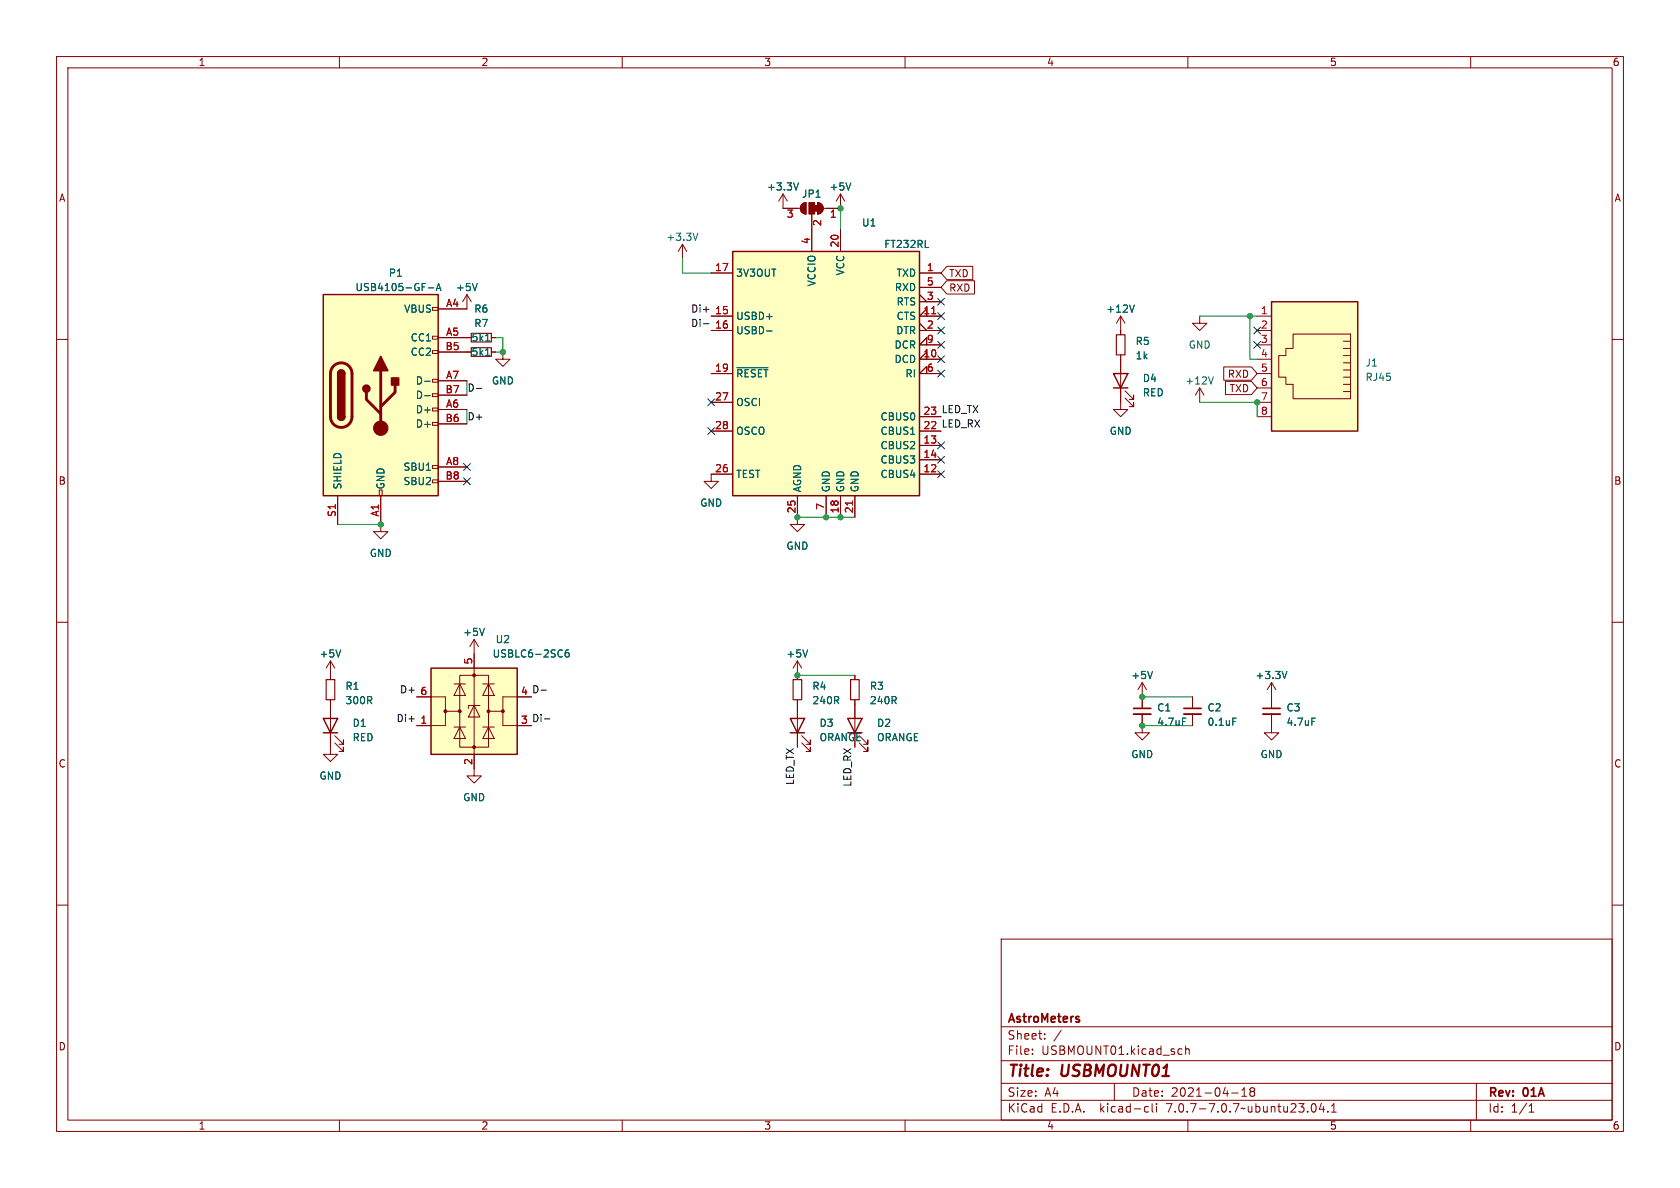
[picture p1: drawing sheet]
<svg xmlns="http://www.w3.org/2000/svg" width="297mm" height="210mm" viewBox="0 0 297 210" stroke-linecap="round" stroke-linejoin="round" font-family="sans-serif">
<g fill="none" stroke="#840000" stroke-width=".18">
<path d="M10 10h277v190h-277zM12 12h273v186h-273zM60 10v2M110 10v2M160 10v2M210 10v2M260 10v2M138.4 34.3l-.7 1.3M138.4 34.3v2.5h3.1M138.4 34.3l.8 1.3M141.8 36.1l.7-.3v2a1.02 1.02 0 0 1-.9-.6 1.02 1.02 0 0 1 .2-1.1zM143.5 37.8v6.7"/>
<path d="M144.5 35.8a1.02 1.02 0 0 1 1 1 1.02 1.02 0 0 1-1 1zM148.6 34.3v2.5h-3.1M148.6 34.3l-.8 1.3M148.6 34.3l.8 1.3M10 60h2M76.5 59.4h1v.5h-1zM76.5 54.4h1v.5h-1zM77.5 59.7h5.8M82.5 52.1v2.5h-5M82.5 52.1l-.7 1.2M82.5 52.1l.8 1.2M86.9 59.7h.7"/>
<path d="M120.6 43.2l-.7 1.3M120.6 43.2v2.5M120.6 43.2l.8 1.3M125.7 48.3h3.8M125.7 55.9h3.8M125.7 58.4h3.8M148.6 40.6v3.9M162.6 48.3h3.8M162.6 58.4h3.8M162.6 57.2l1.2 1.2M162.6 53.3h3.8M162.6 52.1l1.2 1.2"/>
<path d="M162.6 50.8h3.8M163.8 55.9v-1.3l-1.2 1.3h3.8M167.4 49.6h4.9v2.4h-4.9l-1-1.2zM167.4 47.1h4.6v2.3h-4.6l-1-1.1zM198.1 55.9l-.7 1.3M198.1 55.9v3.3M198.1 55.9l.8 1.3M212.1 55.9v1.3h1.3l-1.3 1.2-1.3-1.2h1.3M222.2 55.9h2.6M222.2 58.4h2.6M228.6 59.1h10.2v11.4h-10.2v-2.6h-1.3v-1.2h-1.2v-3.8h1.2v-1.3h1.3zM285 60h2"/>
<path d="M76.5 74.7h1v.5h-1zM76.5 72.1h1v.5h-1zM76.5 69.6h1v.5h-1zM76.5 67.1h1v.5h-1zM76.5 62h1v.5h-1zM77.5 62.2h5.8M77.5 72.4h5M77.5 67.3h5M77.5 74.9h5M77.5 69.9h5M86.9 62.2h.7M88.9 62.2v1.3h1.3l-1.3 1.3-1.3-1.3h1.3"/>
<path d="M125.7 66h3.8M125.7 76.2h3.8M125.7 71.1h3.8M162.6 78.7h3.8M162.6 76.2h3.8M162.6 73.7h3.8M163.8 63.5v-1.3l-1.2 1.3h3.8M163.8 66v-1.2l-1.2 1.2h3.8M163.8 61v-1.3l-1.2 1.3h3.8M198.1 62.7v9.7h1.3l-1.3 1.3-1.3-1.3h1.3M198.9 70.4l1.5 1.5v-.8v.8h-.8M198.9 69.1l1.5 1.5v-.7v.7h-.8"/>
<path d="M212.1 68.6l-.8 1.3M212.1 68.6v2.5M212.1 68.6l.8 1.3M216.3 64.9h4.9l1 1.1-1 1.2h-4.9zM216.6 67.4h4.6l1 1.2-1 1.2h-4.6zM222.2 63.5h2.6M222.2 66h2.6M222.2 73.7h2.6M222.2 71.1h2.6M222.2 61h2.6M222.2 68.6h2.6M237.5 60.3h1.3"/>
<path d="M237.5 61.6h1.3M237.5 62.9h1.3M237.5 64.1h1.3M237.5 65.4h1.3M237.5 66.7h1.3M237.5 67.9h1.3M237.5 69.2h1.3M59.7 87.6v5.1M67.1 86.6h.5v1h-.5zM67.3 87.6v6.4h1.3l-1.3 1.3-1.3-1.3h1.3M76.5 84.8h1v.5h-1zM76.5 82.3h1v.5h-1z"/>
<path d="M77.5 82.6h5M77.5 85.1h5M129.5 83.8h-3.8v1.3h1.3l-1.3 1.3-1.2-1.3h1.2M141 87.6v5.1h1.2l-1.2 1.3-1.3-1.3h1.3M146 87.6v3.8M148.6 87.6v3.8M151.1 87.6v3.8M162.6 83.8h3.8M162.6 81.3h3.8M10 110h2M58.4 116.8l-.7 1.3M58.4 116.8v3.3"/>
<path d="M58.4 116.8l.8 1.3M81.3 119.4h5.1v12.7h-5.1zM83.8 113v24.2h1.3l-1.3 1.2-1.3-1.2h1.3M83.8 113l-.7 1.3M83.8 113l.8 1.3M141 116.8v3.3M141 116.8l-.8 1.3M141 116.8l.7 1.3M151.1 119.4v.7M285 110h2M58.4 123.7v9.7h1.3l-1.3 1.2-1.3-1.2h1.3M59.2 131.3l1.5 1.5v-.7v.7h-.8"/>
<path d="M59.2 130l1.5 1.6v-.8v.8h-.8M73.7 123.2h5v2.5h2.6M78.7 125.7v2.6h-5M80.3 128.5h2M80.3 120.9h2M81.3 128.5l1 2.1h-2zM81.3 120.9l1 2h-2zM83.8 124.7l1 2h-2zM84.8 124.7h-2v.5M85.3 128.5h2.1M85.3 120.9h2.1M86.4 128.5l1 2.1h-2.1z"/>
<path d="M86.4 120.9l1 2h-2.1zM88.9 125.7v2.6h5.1M91.4 123.2h-2.5v2.5h-2.5M141 123.7v8.4M141.7 131.3l1.6 1.5v-.7v.7h-.8M141.7 130l1.6 1.6v-.8v.8h-.8M151.1 123.7v8.4M151.9 131.3l1.5 1.5v-.7v.7h-.7M151.9 130l1.5 1.6v-.8v.8h-.7M201.9 126.2v3.3h1.3l-1.3 1.3-1.2-1.3h1.2M201.9 120.7v4.5M201.9 120.7l-.7 1.2"/>
<path d="M201.9 120.7l.8 1.2M210.8 123.2v2M210.8 126.2v2.1M224.8 126.2v3.3h1.3l-1.3 1.3-1.3-1.3h1.3M224.8 120.7v4.5M224.8 120.7l-.8 1.2M224.8 120.7l.8 1.2M10 160h2M285 160h2M177 166h108v32h-108zM60 198v2M110 198v2"/>
<path d="M160 198v2M177 194.5h108M177 191.5h108M177 187.5h108M177 181.5h108M182.5 186.3v.1M182.5 185.5v.1M184.7 183.6v.1M184.7 182.8v.1M187.6 182.1l-1.3 2M197 191.5v3M202.6 195.6l.4 .1"/>
<path d="M203 196.5l-.4 .1M203.7 195.1v1.3l.2 .2M204.5 195.1v.1M204.5 195.6v1M208.8 185.4l.2 .1M209 186.3l-.2 .1M209.6 184.9v1.5M209.6 185.5l.2-.1 .4 .1v.9M210 198v2M217.7 193.2h1.2M219.5 193.8h.9M219.5 192.7l.5-.4v1.5"/>
<path d="M221.2 192.9l-.2 .3v.3l.2 .3 .5-.1 .1-.2-.1-.4-.2-.2M221.2 192.9l-.2-.2 .2-.4 .5 .1 .1 .2-.3 .3M221.2 192.9h.3M232 195.2l.2-.1a.81 .81 0 0 1 .6 .6 .81 .81 0 0 1-.3 .8l-.2 .1a.81 .81 0 0 1-.6-.6 .81 .81 0 0 1 .3-.8zM233.6 195l-.4 1.1h1M234 195.6v1M234.7 196.5v.1M235.4 196.6h.8M235.4 195.5l.4-.4v1.5M260 198v2M261 191.5v6.5M270.3 196.6h.9"/>
<path d="M270.3 195.5l.4-.4v1.5"/>
</g>
<g fill="none" stroke="#006464" stroke-width=".18">
<path d="M141.2 32.3l-.5 1.3M150.4 32.3l-.4 1.3M75.7 50.9h1M77.1 51.4l.4-1.3 .5 1.3M77.2 51h.6M84.4 50.1l-.5 1.3M123.4 41.2l-.5 1.3M135.5 58.5h1M163.6 43.8h.6M200.5 53.9l-.4 1.3M75.1 67.4h1M75.1 69.9h1"/>
<path d="M85.8 62.8h.8M85.8 60.3h.8M130.3 65h5.5M214.5 66.6l-.4 1.3M60.2 114.9l-.4 1.2M85.6 111.1l-.4 1.2M100.5 114.9h-.4a.85 .85 0 0 0 0 1.2l.5-.1v-.4l-.2-.2h-.4l-.1 .2M142.8 114.9l-.4 1.2M203.7 118.7l-.4 1.3M227.5 118.7l-.4 1.3M209.1 126.9h.6M217.9 126.9h.7"/>
<path d="M231.9 126.9h.6"/>
</g>
<path d="M83.3 58.9h3.6v1.6h-3.6zM197.4 59.2h1.5v3.5h-1.5zM83.3 61.5h3.6v1.5h-3.6zM57.7 120.1h1.5v3.6h-1.5zM140.2 120.1h1.5v3.6h-1.5zM150.4 120.1h1.5v3.6h-1.5z" fill="none" stroke="#840000" stroke-width=".2"/>
<g fill="#ffffc2" stroke="#ffffc2" stroke-width=".18">
<path d="M129.5 44.5h33.1v43.1h-33.1z"/>
<path d="M76.2 118.1h15.2v15.3h-15.2z"/>
<path d="M224.8 53.3h15.2v22.9h-15.2z"/>
<path d="M57.1 52.1h20.4v35.5h-20.4z"/>
</g>
<g fill="none" stroke="#840000" stroke-width=".25">
<path d="M57.1 52.1h20.4v35.5h-20.4zM129.5 44.5h33.1v43.1h-33.1zM224.8 53.3h15.2v22.9h-15.2zM59.7 73.7a.64 .64 0 0 0 .6 .6 .64 .64 0 0 0 .7-.6M59.7 66a.64 .64 0 0 1 .6-.6 .64 .64 0 0 1 .7 .6M196.8 66h2.6l-1.3 2.6zM196.8 68.6h2.6M76.2 118.1h15.2v15.3h-15.2zM57.1 127h2.6l-1.3 2.5zM57.1 129.5h2.6M139.7 127h2.5l-1.2 2.5zM139.7 129.5h2.5"/>
<path d="M149.9 127h2.5l-1.3 2.5z"/>
</g>
<path d="M164.7 55.5h.7M150.7 88.6v.7" fill="none" stroke="#a90000" stroke-width=".18"/>
<path d="M200.4 126.2h3.1M209.3 126.2h3M223.3 126.2h3" fill="none" stroke="#840000" stroke-width=".33"/>
<path d="M200.4 125.2h3.1M209.3 125.2h3M223.3 125.2h3" fill="none" stroke="#840000" stroke-width=".3"/>
<g fill="#840000" stroke="#840000" stroke-width=".18">
<path d="M144 36.3h.5v1h-.5z"/>
<path d="M144.5 35.8a1.02 1.02 0 0 1 1 1 1.02 1.02 0 0 1-1 1z"/>
<path d="M143 35.8h1v2h-1z"/>
<path d="M141.8 36.1l.7-.3v2a1.02 1.02 0 0 1-.9-.6 1.02 1.02 0 0 1 .2-1.1z"/>
<circle cx="78.7" cy="125.7" r=".25"/>
<circle cx="81.3" cy="125.7" r=".25"/>
<circle cx="83.8" cy="132.1" r=".25"/>
<circle cx="83.8" cy="119.4" r=".25"/>
<circle cx="86.4" cy="125.7" r=".25"/>
<circle cx="88.9" cy="125.7" r=".25"/>
<circle cx="67.3" cy="75.7" r="1.27"/>
</g>
<path d="M59 64.7a1.9 1.9 0 0 1 2.1-.4 1.9 1.9 0 0 1 1.1 1.7v7.7a1.91 1.91 0 0 1-1.9 1.9 1.91 1.91 0 0 1-1.9-1.9v-7.8l.2-.7zM64.8 69.3v1.3l2.5 2.6M67.3 65.5v10.2M69.8 68.1v1.2l-2.5 2.6" fill="none" stroke="#840000" stroke-width=".51"/>
<g fill="#840000" stroke="#840000" stroke-width=".25">
<path d="M59.7 73.7h1.3a.64 .64 0 0 1-.7 .6 .64 .64 0 0 1-.6-.6z"/>
<path d="M59.7 66h1.3v7.7h-1.3z"/>
<path d="M59.9 65.6a.64 .64 0 0 1 .7-.1 .64 .64 0 0 1 .4 .5h-1.3z"/>
<path d="M67.3 63l1.3 2.5h-2.6z"/>
<path d="M69.2 66.8h1.3v1.3h-1.3z"/>
<circle cx="64.8" cy="68.7" r=".63"/>
</g>
<path d="M124.4 57.2h.9M84.2 68.7h1M95.7 122h.9M96.3 127.1h.9" fill="none" stroke="#0f0f0f" stroke-width=".18"/>
<g fill="none" stroke="#009600" stroke-width=".18">
<path d="M148.6 36.8v3.8M87.6 59.7h1.3v2.5h-1.3M120.6 45.7v2.6h5.1M212.1 55.9h10.1M221 55.9v7.6h1.2M82.5 67.3v2.6M82.5 72.4v2.5M212.1 71.1h10.1v2.6M59.7 92.7h7.6M141 91.4h10.1M141 119.4h10.1M201.9 128.3h8.9"/>
<path d="M201.9 123.2h8.9"/>
</g>
<g fill="none" stroke="#000084" stroke-width=".18">
<path d="M165.8 57.8l1.2 1.2M165.8 52.7l1.2 1.2M165.8 55.3l1.2 1.2M167 57.8l-1.2 1.2M167 52.7l-1.2 1.2M167 55.3l-1.2 1.2M221.6 57.8l1.3 1.2M222.9 57.8l-1.3 1.2M125.1 75.6l1.2 1.2M125.1 70.5l1.2 1.2M126.3 75.6l-1.2 1.2M126.3 70.5l-1.2 1.2"/>
<path d="M165.8 78.1l1.2 1.2M165.8 65.4l1.2 1.2M165.8 60.4l1.2 1.2M165.8 62.9l1.2 1.2M167 78.1l-1.2 1.2M167 65.4l-1.2 1.2M167 60.4l-1.2 1.2M167 62.9l-1.2 1.2M221.6 60.4l1.3 1.2M222.9 60.4l-1.3 1.2M81.9 81.9l1.3 1.3M81.9 84.5l1.3 1.2"/>
<path d="M83.2 81.9l-1.3 1.3M83.2 84.5l-1.3 1.2M165.8 83.2l1.2 1.2M165.8 80.7l1.2 1.2M167 83.2l-1.2 1.2M167 80.7l-1.2 1.2"/>
</g>
<g fill="#009600" stroke="#009600" stroke-width=".18">
<circle cx="141" cy="91.4" r=".46"/>
<circle cx="148.6" cy="91.4" r=".46"/>
<circle cx="146" cy="91.4" r=".46"/>
<circle cx="88.9" cy="62.2" r=".46"/>
<circle cx="148.6" cy="36.8" r=".46"/>
<circle cx="67.3" cy="92.7" r=".46"/>
<circle cx="201.9" cy="123.2" r=".46"/>
<circle cx="201.9" cy="128.3" r=".46"/>
<circle cx="222.2" cy="71.1" r=".46"/>
<circle cx="221" cy="55.9" r=".46"/>
<circle cx="141" cy="119.4" r=".46"/>
</g>
<g font-size="2.8" fill="#840000">
<text x="178" y="190.9">Title:</text>
<text x="187.7" y="190.9">USBMOUNT01</text>
</g>
<g font-size="2.1" fill="#840000">
<text x="178" y="184">Sheet:</text>
<text x="178" y="181.2">AstroMeters</text>
<text x="178" y="186.7">File:</text>
<text x="184.1" y="186.7">USBMOUNT01.kicad_sch</text>
<text x="178" y="196.9">KiCad</text>
<text x="178" y="194.1">Size:</text>
<text x="184.7" y="194.1">A4</text>
<text x="185.7" y="196.9">E.D.A.</text>
<text x="194.6" y="196.9">kicad-cli</text>
<text x="200" y="194.1">Date:</text>
<text x="206.5" y="196.9">7.0.7-7.0.7~ubuntu23.04.1</text>
<text x="207" y="194.1">2021-04-18</text>
<text x="263" y="194.3">Rev:</text>
<text x="263" y="196.9">Id:</text>
<text x="267.1" y="196.9">1/1</text>
<text x="269.4" y="194.3">01A</text>
</g>
<g font-size="1.8" fill="#840000">
<text x="35" y="11.9">1</text>
<text x="85" y="11.9">2</text>
<text x="135" y="11.9">3</text>
<text x="185" y="11.9">4</text>
<text x="235" y="11.9">5</text>
<text x="285" y="11.9">6</text>
<text x="10.3" y="35.9">A</text>
<text x="285.3" y="35.9">A</text>
<text x="167.7" y="51.8">RXD</text>
<text x="167.7" y="49.2">TXD</text>
<text x="217" y="67">RXD</text>
<text x="217.3" y="69.5">TXD</text>
<text x="10.3" y="85.9">B</text>
<text x="285.3" y="85.9">B</text>
<text x="92" y="122.9">4 D-</text>
<text x="10.3" y="135.9">C</text>
<text x="285.3" y="135.9">C</text>
<text x="10.3" y="185.9">D</text>
<text x="285.3" y="185.9">D</text>
<text x="35" y="199.9">1</text>
<text x="85" y="199.9">2</text>
<text x="135" y="199.9">3</text>
<text x="185" y="199.9">4</text>
<text x="235" y="199.9">5</text>
<text x="285" y="199.9">6</text>
</g>
<g font-size="1.8" fill="#006464">
<text x="135.5" y="33.9">+3.3V</text>
<text x="141.7" y="35.2">JP1</text>
<text x="146.6" y="33.9">+5V</text>
<text x="152.3" y="40.2">U1</text>
<text x="117.7" y="42.8">+3.3V</text>
<text x="156.2" y="44">FT232RL</text>
<text x="62.9" y="51.7">USB4105-GF-A</text>
<text x="68.6" y="49.1">P1</text>
<text x="80.5" y="51.7">+5V</text>
<text x="130" y="49.1">3V3OUT</text>
<text x="144.4" y="50.7" transform="rotate(-90 144.4 50.7)">VCCIO</text>
<text x="149.5" y="48.8" transform="rotate(-90 149.5 48.8)">VCC</text>
<text x="158.1" y="51.7">RXD</text>
<text x="158.4" y="49.1">TXD</text>
<text x="71.4" y="55.5">VBUS</text>
<text x="83.7" y="58">R7</text>
<text x="83.7" y="55.5">R6</text>
<text x="130" y="56.7">USBD+</text>
<text x="130" y="59.3">USBD-</text>
<text x="158.3" y="59.3">DTR</text>
<text x="158.4" y="56.7">CTS</text>
<text x="158.4" y="54.2">RTS</text>
<text x="195.5" y="55.5">+12V</text>
<text x="72.5" y="60.6">CC1</text>
<text x="72.5" y="63.1">CC2</text>
<text x="83.3" y="63.1">5k1</text>
<text x="83.3" y="60.6">5k1</text>
<text x="158" y="64.4">DCD</text>
<text x="158" y="61.8">DCR</text>
<text x="200.7" y="61.2">R5</text>
<text x="200.7" y="63.7">1k</text>
<text x="210.1" y="61.8">GND</text>
<text x="241.3" y="65">J1</text>
<text x="73.4" y="68.2">D-</text>
<text x="73.4" y="70.7">D-</text>
<text x="86.9" y="68.2">GND</text>
<text x="130" y="66.9">~{RESET}</text>
<text x="130" y="72">OSCI</text>
<text x="160" y="66.9">RI</text>
<text x="201.9" y="67.7">D4</text>
<text x="201.9" y="70.3">RED</text>
<text x="209.4" y="68.2">+12V</text>
<text x="241.3" y="67.5">RJ45</text>
<text x="73.4" y="73.3">D+</text>
<text x="73.4" y="75.8">D+</text>
<text x="130" y="77.1">OSCO</text>
<text x="155.6" y="77.1">CBUS1</text>
<text x="155.6" y="74.5">CBUS0</text>
<text x="196.1" y="77.1">GND</text>
<text x="71.2" y="83.4">SBU1</text>
<text x="155.6" y="79.6">CBUS2</text>
<text x="155.6" y="82.1">CBUS3</text>
<text x="60.6" y="86.6" transform="rotate(-90 60.6 86.6)">SHIELD</text>
<text x="68.2" y="86.6" transform="rotate(-90 68.2 86.6)">GND</text>
<text x="71.2" y="86">SBU2</text>
<text x="123.7" y="89.8">GND</text>
<text x="130" y="84.7">TEST</text>
<text x="141.8" y="87.1" transform="rotate(-90 141.8 87.1)">AGND</text>
<text x="146.9" y="87.1" transform="rotate(-90 146.9 87.1)">GND</text>
<text x="149.5" y="87.1" transform="rotate(-90 149.5 87.1)">GND</text>
<text x="152" y="87.1" transform="rotate(-90 152 87.1)">GND</text>
<text x="155.6" y="84.7">CBUS4</text>
<text x="65.3" y="98.7">GND</text>
<text x="138.9" y="97.4">GND</text>
<text x="81.8" y="112.6">+5V</text>
<text x="87.5" y="113.9">U2</text>
<text x="56.4" y="116.4">+5V</text>
<text x="87" y="116.4">USBLC6-2SC6</text>
<text x="138.9" y="116.4">+5V</text>
<text x="61" y="122.1">R1</text>
<text x="61" y="124.7">300R</text>
<text x="143.5" y="122.1">R4</text>
<text x="143.5" y="124.7">240R</text>
<text x="153.7" y="122.1">R3</text>
<text x="153.7" y="124.7">240R</text>
<text x="199.9" y="120.2">+5V</text>
<text x="204.5" y="126">C1</text>
<text x="213.4" y="126">C2</text>
<text x="221.8" y="120.2">+3.3V</text>
<text x="227.3" y="126">C3</text>
<text x="62.2" y="128.7">D1</text>
<text x="62.2" y="131.2">RED</text>
<text x="144.8" y="128.7">D3</text>
<text x="144.8" y="131.2">ORANGE</text>
<text x="154.9" y="128.7">D2</text>
<text x="154.9" y="131.2">ORANGE</text>
<text x="204.5" y="128.5">4.7uF</text>
<text x="213.4" y="128.5">0.1uF</text>
<text x="227.3" y="128.5">4.7uF</text>
<text x="199.9" y="134.2">GND</text>
<text x="222.8" y="134.2">GND</text>
<text x="56.4" y="138">GND</text>
<text x="81.8" y="141.8">GND</text>
</g>
<g font-size="1.8" fill="#a90000">
<text x="139" y="38.8">3</text>
<text x="145.5" y="40.1" transform="rotate(-90 145.5 40.1)">2</text>
<text x="146.6" y="38.8">1</text>
<text x="143.3" y="43.3" transform="rotate(-90 143.3 43.3)">4</text>
<text x="148.3" y="43.9" transform="rotate(-90 148.3 43.9)">20</text>
<text x="126.3" y="48">17</text>
<text x="163.8" y="48">1</text>
<text x="163.8" y="53.1">3</text>
<text x="163.8" y="50.5">5</text>
<text x="78.8" y="54.4">A4</text>
<text x="78.8" y="59.4">A5</text>
<text x="126.3" y="55.6">15</text>
<text x="126.3" y="58.2">16</text>
<text x="163.2" y="55.6">11</text>
<text x="163.8" y="58.2">2</text>
<text x="222.8" y="55.6">1</text>
<text x="222.8" y="58.2">2</text>
<text x="78.7" y="62">B5</text>
<text x="126.3" y="65.8">19</text>
<text x="163.2" y="63.2">10</text>
<text x="163.8" y="65.8">6</text>
<text x="163.8" y="60.7">9</text>
<text x="222.8" y="60.7">3</text>
<text x="222.8" y="63.2">4</text>
<text x="222.8" y="65.8">5</text>
<text x="78.7" y="69.6">B7</text>
<text x="78.8" y="67.1">A7</text>
<text x="126.3" y="70.9">27</text>
<text x="222.8" y="68.3">6</text>
<text x="222.8" y="70.9">7</text>
<text x="78.7" y="74.7">B6</text>
<text x="78.8" y="72.1">A6</text>
<text x="126.3" y="75.9">28</text>
<text x="163.2" y="75.9">22</text>
<text x="163.2" y="73.4">23</text>
<text x="222.8" y="73.4">8</text>
<text x="78.8" y="82.3">A8</text>
<text x="126.3" y="83.6">26</text>
<text x="163.2" y="83.6">12</text>
<text x="163.2" y="78.5">13</text>
<text x="163.2" y="81">14</text>
<text x="78.7" y="84.8">B8</text>
<text x="59.4" y="91.5" transform="rotate(-90 59.4 91.5)">S1</text>
<text x="67.1" y="91.4" transform="rotate(-90 67.1 91.4)">A1</text>
<text x="140.7" y="90.8" transform="rotate(-90 140.7 90.8)">25</text>
<text x="145.8" y="90.2" transform="rotate(-90 145.8 90.2)">7</text>
<text x="148.3" y="90.8" transform="rotate(-90 148.3 90.8)">18</text>
<text x="150.9" y="90.8" transform="rotate(-90 150.9 90.8)">21</text>
<text x="83.6" y="117.5" transform="rotate(-90 83.6 117.5)">5</text>
<text x="74.2" y="122.9">6</text>
<text x="92" y="122.9">4</text>
<text x="74.2" y="128">1</text>
<text x="92" y="128">3</text>
<text x="83.6" y="135.3" transform="rotate(-90 83.6 135.3)">2</text>
</g>
<g font-size="1.8" fill="#0f0f0f">
<text x="122.1" y="57.9">Di-</text>
<text x="122.1" y="55.3">Di+</text>
<text x="82.5" y="69.3">D-</text>
<text x="82.5" y="74.4">D+</text>
<text x="166.4" y="73.1">LED_TX</text>
<text x="166.4" y="75.7">LED_RX</text>
<text x="70.6" y="122.7">D+</text>
<text x="70" y="127.7">Di+</text>
<text x="92" y="128">3 Di-</text>
<text x="140.4" y="138.9" transform="rotate(-90 140.4 138.9)">LED_TX</text>
<text x="150.6" y="139.2" transform="rotate(-90 150.6 139.2)">LED_RX</text>
</g>
</svg>
